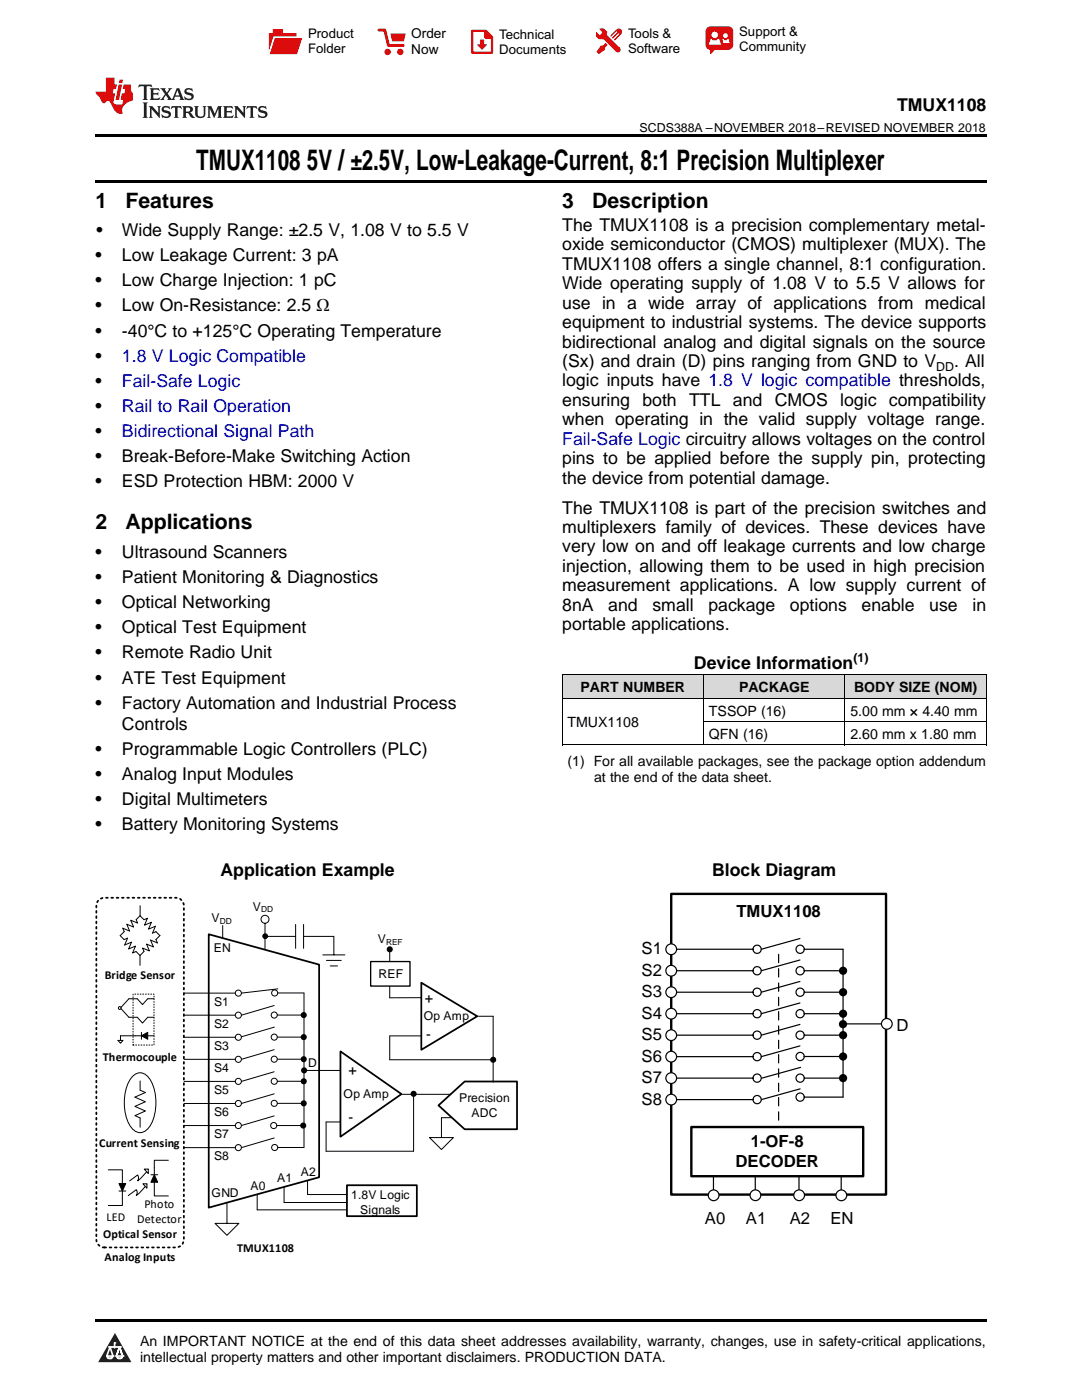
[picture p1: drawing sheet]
<svg xmlns="http://www.w3.org/2000/svg" width="216mm" height="279mm" viewBox="0 0 216 279" stroke-linecap="round" stroke-linejoin="round" font-family="sans-serif">
<g fill="#d8d8d8">
<path d="M112.2 134.8h28.2v4.6h-28.2z"/>
<path d="M140.4 134.8h28.2v4.6h-28.2z"/>
<path d="M168.6 134.8h28.2v4.6h-28.2z"/>
</g>
<path d="M22.9 266l3.3 5.9h-6.6z" fill="#231f20"/>
<path d="M21.3 270.6h1.2l-.3 .5h-.3a.53 .53 0 0 1-.6-.5z" fill-rule="evenodd" fill="#fff"/>
<path d="M21.3 270.6h1.2l-.3 .5h-.3a.53 .53 0 0 1-.6-.5z" fill="none" stroke="#231f20" stroke-width=".33"/>
<path d="M21.3 270.6l1.2 .1-.3 .4h-.5z" fill="none" stroke="#fff" stroke-width=".33"/>
<path d="M22.9 268.9h.1" fill="none" stroke="#fff" stroke-width=".33"/>
<path d="M22.9 268v.9z" fill="#fff"/>
<path d="M22.9 268v.9z" fill="none" stroke="#fff" stroke-width=".33"/>
<circle cx="22.9" cy="268" r=".16" fill="#fff"/>
<path d="M21.8 268.8h.1" fill="none" stroke="#fff" stroke-width=".33"/>
<path d="M21.8 268.8h2.2z" fill="#fff"/>
<path d="M21.8 268.8h2.2z" fill="none" stroke="#fff" stroke-width=".33"/>
<circle cx="24" cy="268.8" r=".16" fill="#fff"/>
<path d="M23.2 270.6h.1" fill="none" stroke="#fff" stroke-width=".33"/>
<path d="M23.8 268.8l-.6 1.8z" fill="#fff"/>
<path d="M23.8 268.8l-.6 1.8z" fill="none" stroke="#fff" stroke-width=".33"/>
<path d="M23.8 268.8l.7 1.8z" fill="#fff"/>
<path d="M23.8 268.8l.7 1.8z" fill="none" stroke="#fff" stroke-width=".33"/>
<path d="M24.4 270.6h.1" fill="none" stroke="#fff" stroke-width=".33"/>
<circle cx="21.3" cy="270.6" r=".16" fill="#fff"/>
<path d="M22 268.8l-.7 1.8z" fill="#fff"/>
<path d="M22 268.8l-.7 1.8z" fill="none" stroke="#fff" stroke-width=".33"/>
<path d="M22 268.8l.5 1.8z" fill="#fff"/>
<path d="M22 268.8l.5 1.8z" fill="none" stroke="#fff" stroke-width=".33"/>
<circle cx="22.5" cy="270.6" r=".16" fill="#fff"/>
<path d="M23.3 270.6h1.2a.63 .63 0 0 1-.6 .5 .63 .63 0 0 1-.6-.5z" fill-rule="evenodd" fill="#fff"/>
<path d="M23.3 270.6h1.2a.63 .63 0 0 1-.6 .5 .63 .63 0 0 1-.6-.5z" fill="none" stroke="#231f20" stroke-width=".33"/>
<path d="M23.3 270.6h1.2l-.4 .5h-.5z" fill="none" stroke="#fff" stroke-width=".33"/>
<path d="M23.2 270.6h.1" fill="none" stroke="#fff" stroke-width=".33"/>
<circle cx="24.5" cy="270.6" r=".16" fill="#fff"/>
<path d="M19 263.2h177.8v.5h-177.8z" fill="#000"/>
<path d="M84.1 199.1h-6.3M60.6 213.6h7.3M80.3 218.4h13.1M82.5 218.3v11.5h-17.4v-5.9h2.8" fill="none" stroke="#000" stroke-width=".2"/>
<circle cx="82.5" cy="218.3" r=".61" fill="#000"/>
<path d="M67.9 209.8l12.2 8.5-12.2 8.6z" fill="#fff"/>
<path d="M67.9 209.8l12.2 8.5-12.2 8.6z" fill="none" stroke="#000" stroke-width=".35"/>
<path d="M87.5 220.6l5.2-4.8h10.5v9.6h-10.5z" fill-rule="evenodd" fill="#fff"/>
<path d="M87.5 220.6l5.2-4.8h10.5v9.6h-10.5z" fill="none" stroke="#000" stroke-width=".35"/>
<path d="M85.7 227h4.8l-2.4 2.4zM90.1 223.1h-2v3.9" fill="none" stroke="#000" stroke-width=".2"/>
<path d="M84.1 196.1l11.1 6.7-11.1 6.7z" fill="#fff"/>
<path d="M84.1 196.1l11.1 6.7-11.1 6.7z" fill="none" stroke="#000" stroke-width=".35"/>
<path d="M77.8 189.5v9.6" fill="none" stroke="#000" stroke-width=".2"/>
<circle cx="77.8" cy="189.5" r=".61" fill="#000"/>
<path d="M74 191.9h7.8v4.9h-7.8z" fill-rule="evenodd" fill="#fff"/>
<path d="M74 191.9h7.8v4.9h-7.8z" fill="none" stroke="#000" stroke-width=".26"/>
<g fill="none" stroke="#000" stroke-width=".2">
<path d="M60.7 198.2v30.8M36.7 202.6h10.3M60.8 213.5l-.1 .1M84.1 206.7h-6.3v4.8h20.6M98.4 202.8v13.2M36.7 224.6h10.3M51.3 238.4v3.1h17.9M56.7 236.9v3.1h12.5M61.4 235.7v2.7h7.8"/>
<circle cx="47.6" cy="202.6" r=".61"/>
<circle cx="47.6" cy="224.6" r=".61"/>
</g>
<g fill="#000">
<circle cx="60.7" cy="213.6" r=".61"/>
<circle cx="98.4" cy="211.5" r=".61"/>
</g>
<path d="M41.7 186.5l22 6v42.4l-22 6.1z" fill="none" stroke="#000" stroke-width=".35"/>
<circle cx="52.9" cy="183.5" r=".8" fill="#fff"/>
<g fill="none" stroke="#000" stroke-width=".2">
<path d="M27.9 190.7v2M27.9 182.8l.8 .8 .7-.3-.6 1.3 1.4-.5-.6 1.3 1.4-.5-.6 1.3 .7-.3 .8 .8-.8 .8 .3 .7-1.4-.6 .6 1.4-1.4-.6 .6 1.4-1.4-.6 .3 .7-.8 .8M28 180.8v1.9M28 182.7l-.8 .8 .3 .7-1.4-.6 .6 1.4-1.4-.6 .6 1.4-1.4-.6 .3 .7-.8 .8 .8 .8 .7-.3-.6 1.4 1.3-.6-.5 1.4 1.3-.6-.5 1.4 .6-.3 .8 .8M30.7 199.3h-1.2l-1.1 1.2-1-1.2h-1.7l-1.7 1.9 1.7 1.8h1.7l1 1.2 1.1-1.2h1.2M36.7 198.2h10.3M44.4 184.7v2.5M52.9 184.3v5.2M52.9 186.9h6.1M55.4 198.2h5.3M55.4 197.4l-7.2 .8M59 184.5v4.8"/>
<path d="M60.6 184.5v4.8M60.6 186.9h6M64.4 190.6h4.4M65.1 191.7h3M65.9 192.8h1.4M66.6 186.9v3.7M28.2 206.7l1.3-.7v1.4zM28.2 206.7h-4.2v.9h-.5l.5 .6 .6-.6h-.6M28.2 206v1.4M29.5 206.7h1.2M36.7 215.8h10.3M36.7 211.4h10.3"/>
<path d="M36.7 207h10.3M54.7 200.7l-6.5 1.9M54.7 209.5l-6.5 1.9M54.7 213.9l-6.5 1.9M54.7 218.3l-6.5 1.9M54.7 205l-6.5 1.9M55.3 215.8h5.3M55.3 202.6h5.3M55.3 207h5.3M55.3 211.4h5.3M95.3 202.8h3.1M36.7 229h10.3"/>
<path d="M36.7 220.2h10.3M54.7 222.7l-6.5 1.9M54.7 227.1l-6.5 1.9M55.2 224.6h5.3M55.3 220.2h5.3M55.4 229h5.2M42.9 244.2h4.8l-2.4 2.3zM45.3 240.2v4"/>
<circle cx="47.6" cy="198.2" r=".61"/>
<circle cx="52.9" cy="183.5" r=".8"/>
<circle cx="52.9" cy="186.8" r=".48"/>
<circle cx="54.8" cy="198.2" r=".61"/>
<circle cx="47.6" cy="211.4" r=".61"/>
<circle cx="47.6" cy="215.8" r=".61"/>
<circle cx="47.6" cy="207" r=".61"/>
<circle cx="54.7" cy="215.8" r=".61"/>
<circle cx="54.7" cy="211.4" r=".61"/>
<circle cx="54.7" cy="202.6" r=".61"/>
<circle cx="54.7" cy="207" r=".61"/>
<circle cx="47.6" cy="229" r=".61"/>
<circle cx="47.6" cy="220.2" r=".61"/>
<circle cx="54.6" cy="224.6" r=".61"/>
<circle cx="54.7" cy="220.2" r=".61"/>
<circle cx="54.8" cy="229" r=".61"/>
</g>
<g fill="#000">
<path d="M28.2 206.7l1.3-.7v1.4z"/>
<circle cx="52.9" cy="186.8" r=".48"/>
<circle cx="60.6" cy="202.6" r=".61"/>
<circle cx="60.6" cy="207" r=".61"/>
<circle cx="60.6" cy="215.8" r=".61"/>
<circle cx="60.6" cy="211.4" r=".61"/>
<circle cx="60.5" cy="224.6" r=".61"/>
<circle cx="60.6" cy="220.2" r=".61"/>
</g>
<path d="M69.2 236.5h14v6.2h-14z" fill="none" stroke="#000" stroke-width=".35"/>
<path d="M19.9 179.5l.9-.3h14.3a1.59 1.59 0 0 1 1.6 1.6v66.6a1.59 1.59 0 0 1-1.6 1.6h-14.3a1.59 1.59 0 0 1-1.6-1.6v-66.6l.1-.5z" fill="none" stroke="#000" stroke-width=".35" stroke-dasharray=".4 .7"/>
<path d="M26.6 198.4h4.1v10.2h-4.1z" fill="none" stroke="#000" stroke-width=".2" stroke-dasharray=".2 .4"/>
<circle cx="23.9" cy="201.2" r=".28" fill="#fff"/>
<g fill="none" stroke="#000" stroke-width=".2">
<path d="M26.4 214.9a2.08 2.08 0 0 1 3.6 .6 9.6 9.6 0 0 1-.5 9.7 2.08 2.08 0 0 1-3.6-.6 9.6 9.6 0 0 1 .5-9.7zM28 215.7v1.9l1 .4-2.1 1 2.1 .9-2.1 .9 2.1 .9-2.1 .9 1.1 .5v1.9M21.6 233.5h2.8v2.7M23.7 236.2h1.4l-.7 1.5zM23.7 237.7h1.4M24.4 237.7v2.9h-2.8M29.3 236.3l-.9 1.2-1.2 1.1a1.01 1.01 0 0 0 0-1.2l-1.6 1.2M30.1 234.4h1.4M30.8 234.4l.7 1.5h-1.4zM30.8 235.9v2.8h2.8M33.6 231.6h-2.8v2.8"/>
<circle cx="23.9" cy="201.2" r=".28"/>
</g>
<path d="M23.7 236.2h1.4l-.7 1.5zM30.8 234.4l.7 1.5h-1.4z" fill="#000"/>
<path d="M28.5 236.3h.8v.8z" fill="#fff"/>
<path d="M28.5 236.3h.8v.8zM29.6 233.3l-1 1.3-1.1 1.1a1.01 1.01 0 0 0 0-1.2l-1.6 1.2" fill="none" stroke="#000" stroke-width=".2"/>
<path d="M28.8 233.3h.8v.9z" fill="#fff"/>
<path d="M28.8 233.3h.8v.9z" fill="none" stroke="#000" stroke-width=".2"/>
<g fill="none" stroke="#000" stroke-width=".24">
<path d="M133.9 193.7h16.4M133.9 198h16.4M133.9 206.6h16.4M133.9 215.2h16.4M142.4 233.3v4.2"/>
<circle cx="151.1" cy="193.7" r=".82"/>
<circle cx="151.1" cy="198" r=".82"/>
<circle cx="151.1" cy="215.2" r=".82"/>
<circle cx="151.1" cy="206.6" r=".82"/>
</g>
<path d="M155.4 190.5v34" fill="none" stroke="#000" stroke-width=".24" stroke-dasharray="1.7 1.2"/>
<path d="M133.9 178.4h42.9v60h-42.9z" fill="none" stroke="#000" stroke-width=".48"/>
<circle cx="142.4" cy="238.5" r="1.07" fill="#fff"/>
<g fill="none" stroke="#000" stroke-width=".24">
<path d="M150.7 233.3v4.2"/>
<circle cx="142.4" cy="238.5" r="1.07"/>
</g>
<circle cx="150.7" cy="238.5" r="1.07" fill="#fff"/>
<g fill="none" stroke="#000" stroke-width=".24">
<path d="M159.4 233.3v4.2"/>
<circle cx="150.7" cy="238.5" r="1.07"/>
</g>
<circle cx="159.5" cy="238.5" r="1.07" fill="#fff"/>
<g fill="none" stroke="#000" stroke-width=".24">
<path d="M167.8 233.3v4.2"/>
<circle cx="159.5" cy="238.5" r="1.07"/>
</g>
<circle cx="167.9" cy="238.6" r="1.07" fill="#fff"/>
<g fill="none" stroke="#000" stroke-width=".24">
<path d="M133.9 189.4h16.4M133.9 202.3h16.4M133.9 210.9h16.4M133.9 219.4h16.4M168.4 204.3h8.7"/>
<circle cx="151.1" cy="189.4" r=".82"/>
<circle cx="151.1" cy="210.9" r=".82"/>
<circle cx="151.1" cy="202.3" r=".82"/>
<circle cx="151.1" cy="219.4" r=".82"/>
<circle cx="167.9" cy="238.6" r="1.07"/>
</g>
<circle cx="133.9" cy="189.4" r="1.07" fill="#fff"/>
<circle cx="133.9" cy="189.4" r="1.07" fill="none" stroke="#000" stroke-width=".24"/>
<circle cx="177" cy="204.3" r="1.07" fill="#fff"/>
<circle cx="177" cy="204.3" r="1.07" fill="none" stroke="#000" stroke-width=".24"/>
<circle cx="133.9" cy="193.7" r="1.07" fill="#fff"/>
<circle cx="133.9" cy="193.7" r="1.07" fill="none" stroke="#000" stroke-width=".24"/>
<circle cx="133.9" cy="198" r="1.07" fill="#fff"/>
<circle cx="133.9" cy="198" r="1.07" fill="none" stroke="#000" stroke-width=".24"/>
<circle cx="133.9" cy="202.3" r="1.07" fill="#fff"/>
<g fill="none" stroke="#000" stroke-width=".24">
<path d="M168.2 189.4v29.6h-7.7M159.7 217.3l-7.8 2.1M160.5 202.3h8.3M160.5 210.8h8.3M168.2 206.6h.6"/>
<circle cx="133.9" cy="202.3" r="1.07"/>
<circle cx="159.7" cy="210.8" r=".82"/>
<circle cx="159.7" cy="202.3" r=".82"/>
<circle cx="159.7" cy="219" r=".82"/>
</g>
<g fill="#000">
<circle cx="168.2" cy="210.8" r=".82"/>
<circle cx="168.2" cy="206.6" r=".82"/>
<circle cx="168.2" cy="202.3" r=".82"/>
</g>
<circle cx="133.9" cy="206.6" r="1.07" fill="#fff"/>
<circle cx="133.9" cy="206.6" r="1.07" fill="none" stroke="#000" stroke-width=".24"/>
<circle cx="133.9" cy="210.9" r="1.07" fill="#fff"/>
<circle cx="133.9" cy="210.9" r="1.07" fill="none" stroke="#000" stroke-width=".24"/>
<circle cx="133.9" cy="215.2" r="1.07" fill="#fff"/>
<circle cx="133.9" cy="215.2" r="1.07" fill="none" stroke="#000" stroke-width=".24"/>
<circle cx="133.9" cy="219.4" r="1.07" fill="#fff"/>
<g fill="none" stroke="#000" stroke-width=".24">
<path d="M159.6 195.9l-7.7 2.1M159.6 191.6l-7.7 2.1M159.6 187.3l-7.7 2.1M160.5 198h8.3M160.5 193.7h8.3M160.5 189.4h7.7M159.6 208.7l-7.7 2.2M159.6 204.4l-7.7 2.2M159.6 200.2l-7.7 2.1M159.7 213l-7.7 2.2M160.5 215.2h8.3M160.5 206.6h7.7"/>
<circle cx="159.7" cy="189.4" r=".82"/>
<circle cx="159.7" cy="193.7" r=".82"/>
<circle cx="159.7" cy="198" r=".82"/>
<circle cx="133.9" cy="219.4" r="1.07"/>
<circle cx="159.7" cy="206.6" r=".82"/>
<circle cx="159.7" cy="215.2" r=".82"/>
</g>
<g fill="#000">
<circle cx="168.2" cy="193.7" r=".82"/>
<circle cx="168.2" cy="198" r=".82"/>
<circle cx="168.2" cy="215.2" r=".82"/>
</g>
<path d="M137.9 224.9h34.3v9.8h-34.3z" fill-rule="evenodd" fill="#fff"/>
<path d="M137.9 224.9h34.3v9.8h-34.3z" fill="none" stroke="#000" stroke-width=".48"/>
<path d="M168.2 204.4h.6" fill="none" stroke="#000" stroke-width=".24"/>
<circle cx="168.2" cy="204.4" r=".82" fill="#000"/>
<path d="M112.2 139.4h84.6M112.2 134.7h84.6M112.2 134.7v14M140.4 134.7v14M168.6 134.7v14M196.8 134.7v14M112.2 148.7h84.6M140.4 144h56.4" fill="none" stroke="#000" stroke-width=".2"/>
<path d="M19 35.9h177.8v.5h-177.8zM19 26.8h177.8v.6h-177.8zM112.2 148.7h.1zM168.5 148.7h.1zM196.7 148.7h.1z" fill="#000"/>
<path d="M27.7 16.9l-.1 .6 .6-.3h.5v.2v2.2l-.2 .4h1l-.2-.4v-2.2v-.2h.5l.6 .3-.2-.6zM29.9 17.6l.2 .4v1.6l-.2 .4h1.9l.1-.6a1.09 1.09 0 0 1-1.3 .1v-.6h.6l.4 .2v-.7l-.2 .2h-.8v-.6l.2-.1a1.01 1.01 0 0 1 1 .3l-.1-.6zM32 17.6l.9 1.2-1 1.2h.9l-.2-.3 .5-.7 .5 .7-.3 .3h1.7l-.2-.3 .1-.4h1l.1 .4-.2 .3h1l-.3-.4-.7-2h-.5l-1 2.2-.8-1.1 .9-1.1h-.9l.2 .2-.4 .7-.4-.7 .2-.2zM35.4 18l.4 1h-.8zM37 17.7a.66 .66 0 0 0-.2 .8 .66 .66 0 0 0 .6 .4l.7 .2 .1 .2a.8 .8 0 0 1-.7 .4 .8 .8 0 0 1-.7-.5l.1 .8 .2-.2a.94 .94 0 0 0 1.1 .1 .94 .94 0 0 0 .4-.9 1.48 1.48 0 0 0-1.3-.6v-.4a1.1 1.1 0 0 1 1.2 .2l-.2-.6-.2 .1-.5-.1zM28.5 20.4l.2 .4v2.3l-.2 .4h1l-.2-.4v-2.3l.2-.4zM29.7 21.2l.2 .4v1.5l-.2 .4h.8l-.3-.4 .1-1.3 1.6 1.8v-2l.2-.4h-.7l.2 .2v1.1l-1.2-1.3zM32.5 21.3a.66 .66 0 0 0-.2 .8 .66 .66 0 0 0 .6 .4l.6 .2 .2 .2a.8 .8 0 0 1-.8 .4 .8 .8 0 0 1-.7-.5l.2 .7 .2-.1a.94 .94 0 0 0 1 .1 .94 .94 0 0 0 .5-1 1.47 1.47 0 0 0-1.3-.6l-.1-.3a1.1 1.1 0 0 1 1.3 .2l-.2-.6-.2 .1-.5-.2zM34.3 21.2l-.2 .6a.64 .64 0 0 1 .8-.3v1.6l-.2 .4h1l-.3-.4 .1-1.6a.66 .66 0 0 1 .8 .3l-.2-.6zM36.3 21.2l.3 .4v1.5l-.3 .4h1l-.2-.2v-.7h.5l.1 .1a.8 .8 0 0 0 1.2 .7l-1-1a.62 .62 0 0 0 .6-.5 .62 .62 0 0 0-.6-.7zM37.1 21.5h.1a.48 .48 0 0 1 .6 0 .48 .48 0 0 1 .1 .6l-.2 .1-.6 .1zM38.7 21.2l.2 .2a2.29 2.29 0 0 0 .4 2 1.05 1.05 0 0 0 1.7-.7v-1.3l.2-.2h-.8l.2 .4v1.1a.61 .61 0 0 1-.6 .6 .61 .61 0 0 1-.6-.6v-1.1l.3-.4zM41.3 21.2l.3 .4v1.5l-.3 .4h.8l-.2-.4v-1.4l.8 1.9 .9-1.9v1.4l-.2 .4h.9l-.2-.4v-1.5l.2-.4h-.8l-.7 1.5-.6-1.5zM44.5 21.2l.2 .4v1.5l-.2 .4h1.9l.2-.6a1.1 1.1 0 0 1-1.4 .2v-.7h.6l.4 .2v-.6l-.2 .1-.8 .1v-.6l.2-.1a1.02 1.02 0 0 1 1.1 .2l-.2-.5zM46.7 21.2l.2 .4v1.5l-.2 .4h.8l-.3-.4 .1-1.3 1.6 1.8v-2l.2-.4h-.7l.2 .2v1.1l-1.2-1.3zM49.3 21.2l-.1 .6a.64 .64 0 0 1 .8-.3v1.6l-.3 .4h1l-.2-.4v-1.6a.66 .66 0 0 1 .8 .3l-.1-.6zM51.7 21.3a.66 .66 0 0 0-.2 .7 .66 .66 0 0 0 .7 .5l.6 .2 .1 .2a.8 .8 0 0 1-.7 .4 .8 .8 0 0 1-.7-.5l.1 .7 .2-.1a.94 .94 0 0 0 1.1 .1 .94 .94 0 0 0 .4-1 1.48 1.48 0 0 0-1.2-.6l-.1-.3a1.1 1.1 0 0 1 1.2 .2l-.2-.6-.1 .1-.6-.2z" fill="#231f20"/>
<path d="M21.1 15.5v2.8h-2v.4l.9 .9a.96 .96 0 0 0 1 1 .59 .59 0 0 1 .5-.4 .59 .59 0 0 1 .5 .3l.4 .8a1.61 1.61 0 0 0 2.1 1.3 1.63 1.63 0 0 1 1.1-2.2l.9-.3v-1.5a1.6 1.6 0 0 1-.4-1.7h-1.4l-.2 .9h.5l-.2 .8h-.5l-.2 1v.3h.5l-.2 .9h-.7a.74 .74 0 0 1-1-.6l.3-1.6h-.5l.2-.8h.5l.1-.9h-.4v-1.4zM23.7 16.9l-.7 3h.8l.6-3zM23.8 15.9l-.1 .7h.7l.2-.7z" fill="#ee1d23"/>
<g fill="#d60000">
<path d="M54.4 5.8h2v.8h2.8v4.2h-5.5v-4.2h.7z" fill-rule="evenodd"/>
<path d="M54.7 7.5h5.6l-1 3.3h-5.6z" fill-rule="evenodd"/>
</g>
<path d="M54.6 7.4h5.8l-.1 .1h-5.5l-1.1 3.3z" fill-rule="evenodd" fill="#fff"/>
<path d="M54.6 7.4h5.8l-.1 .1h-5.5l-1.1 3.3z" fill="none" stroke="#fff" stroke-width=".2"/>
<path d="M75.6 6h1.2l.7 3.1h3" fill="none" stroke="#d60000" stroke-width=".56"/>
<g fill="#d60000">
<path d="M77.9 6.7h3.1l-.4 1.5h-2.3z" fill-rule="evenodd"/>
<circle cx="77.3" cy="10.4" r=".64"/>
<circle cx="79.9" cy="10.4" r=".64"/>
</g>
<path d="M94.2 6.2h2.7l1.3 1.2v3.1h-4z" fill="none" stroke="#d60000" stroke-width=".44"/>
<g fill="#d60000">
<path d="M95.8 7.9h.8v1h.6l-1 1.1-1-1v-.1h.6z" fill-rule="evenodd"/>
<path d="M96.6 6.2h.3l1.3 1.2v.4h-1.3l-.3-.4z" fill-rule="evenodd"/>
<path d="M119.6 5.7h.9l.6 .6 .1 .7 2.5 2.5-.8 .8-2.3-2.3-1.1-.2-.6-.6v-.8l.7 .6 .5-.4v-.2l-.4-.5z" fill-rule="evenodd"/>
<path d="M119.9 9.1h.4l.5-.5 .4 .4-.5 .5v.4l-1.2 .9-.5-.5z" fill-rule="evenodd"/>
<path d="M123 5.9a.67 .67 0 0 1 .9 0 .67 .67 0 0 1 0 .9z" fill-rule="evenodd"/>
<path d="M123 5.9l.9 .9-1.2 1.2h-.2l.1-.2 .9-.9 .1-.2h-.3l-.9 1h-.2v-.2l.9-1 .1-.2h-.3l-.9 1h-.2v-.2z" fill-rule="evenodd"/>
<circle cx="123.3" cy="9.9" r=".54"/>
</g>
<path d="M121.1 6.3l-.1 .7" fill="none" stroke="#d60000" stroke-width=".2"/>
<g fill="#d60000">
<path d="M141.1 5.5l.6-.2h3.6a.95 .95 0 0 1 1 .9v2.8a.95 .95 0 0 1-1 .9h-3.6a.95 .95 0 0 1-.9-.9v-2.8z" fill-rule="evenodd"/>
<path d="M141.7 9.9h.9l-.7 .9h-.2z" fill-rule="evenodd"/>
</g>
<g fill="#fff">
<path d="M144.3 8.6h1.3z"/>
<path d="M141.8 7.8h.3l.1 .2h.8l.2-.2h.3l.4 1.1h-2.5z" fill-rule="evenodd"/>
<path d="M144.2 7.8h.2l.2 .2h.4l.2-.2h.2l.2 .8h-1.3z" fill-rule="evenodd"/>
<circle cx="142.6" cy="6.9" r=".65"/>
<circle cx="144.8" cy="7.1" r=".48"/>
</g>
<g font-size="5.6">
<text x="39.2" y="33.9">TMUX1108</text>
<text x="61.3" y="33.9">5V / ±2.5V, Low-Leakage-Current, 8:1 Precision Multiplexer</text>
</g>
<g font-size="4.2">
<text x="19" y="41.4">1</text>
<text x="25" y="41.4">Features</text>
<text x="112.2" y="41.4">3</text>
<text x="118.2" y="41.4">Description</text>
<text x="19" y="105.7">2</text>
<text x="25" y="105.7">Applications</text>
</g>
<g font-size="3.5">
<text x="179" y="22.2">TMUX1108</text>
<text x="19.2" y="47.1">•</text>
<text x="24.3" y="47.1">Wide Supply Range: ±2.5 V, 1.08 V to 5.5 V</text>
<text x="112.2" y="46.1">The TMUX1108 is a precision complementary metal-</text>
<text x="19" y="52.1">•</text>
<text x="24.3" y="52.1">Low Leakage Current: 3 pA</text>
<text x="112.2" y="50">oxide semiconductor (CMOS) multiplexer (MUX). The</text>
<text x="112.2" y="53.8">TMUX1108 offers a single channel, 8:1 configuration.</text>
<text x="19" y="57.2">•</text>
<text x="24.3" y="57.2">Low Charge Injection: 1 pC</text>
<text x="112.2" y="57.7">Wide operating supply of 1.08 V to 5.5 V allows for</text>
<text x="19" y="62.2">•</text>
<text x="24.3" y="62.2">Low On-Resistance: 2.5 Ω</text>
<text x="112.2" y="61.6">use in a wide array of applications from medical</text>
<text x="112.2" y="65.5">equipment to industrial systems. The device supports</text>
<text x="19" y="67.2">•</text>
<text x="24.3" y="67.2">-40°C to +125°C Operating Temperature</text>
<text x="112.2" y="69.4">bidirectional analog and digital signals on the source</text>
<text x="19" y="72.2">•</text>
<text x="19" y="77.2">•</text>
<text x="112.2" y="73.2">(Sx) and drain (D) pins ranging from GND to V</text>
<text x="112.2" y="77.1">logic inputs have 1.8 V logic compatible thresholds,</text>
<text x="190.4" y="73.2">. All</text>
<text x="19" y="82.2">•</text>
<text x="112.2" y="81">ensuring both</text>
<text x="137.5" y="81">TTL</text>
<text x="146.2" y="81">and CMOS</text>
<text x="167.6" y="81">logic</text>
<text x="177.4" y="81">compatibility</text>
<text x="19" y="87.2">•</text>
<text x="112.2" y="84.9">when operating in the valid supply voltage range.</text>
<text x="19" y="92.2">•</text>
<text x="24.3" y="92.2">Break-Before-Make Switching Action</text>
<text x="112.2" y="92.6">pins to be applied before the supply pin, protecting</text>
<text x="19" y="97.2">•</text>
<text x="24.3" y="97.2">ESD Protection HBM: 2000 V</text>
<text x="112.2" y="96.5">the device from potential damage.</text>
<text x="112.2" y="102.5">The TMUX1108 is part of the precision switches and</text>
<text x="112.2" y="106.4">multiplexers family of devices. These devices have</text>
<text x="19" y="111.4">•</text>
<text x="24.3" y="111.4">Ultrasound Scanners</text>
<text x="112.2" y="110.2">very low on and off leakage currents and low charge</text>
<text x="19" y="116.4">•</text>
<text x="24.3" y="116.4">Patient Monitoring &amp; Diagnostics</text>
<text x="112.2" y="114.1">injection, allowing them to be used in high precision</text>
<text x="112.2" y="118">measurement applications. A low supply current of</text>
<text x="19" y="121.4">•</text>
<text x="24.3" y="121.4">Optical Networking</text>
<text x="112.2" y="121.9">8nA</text>
<text x="112.2" y="125.8">portable applications.</text>
<text x="121.4" y="121.9">and</text>
<text x="130.2" y="121.9">small</text>
<text x="141.4" y="121.9">package</text>
<text x="157.6" y="121.9">options</text>
<text x="171.9" y="121.9">enable</text>
<text x="185.4" y="121.9">use</text>
<text x="194" y="121.9">in</text>
<text x="19" y="126.4">•</text>
<text x="19" y="131.4">•</text>
<text x="24.3" y="126.4">Optical Test Equipment</text>
<text x="24.3" y="131.4">Remote Radio Unit</text>
<text x="19" y="136.4">•</text>
<text x="24.3" y="136.4">ATE Test Equipment</text>
<text x="138.5" y="133.5">Device Information</text>
<text x="19" y="141.4">•</text>
<text x="24.3" y="141.4">Factory Automation and Industrial Process</text>
<text x="24.3" y="145.7">Controls</text>
<text x="19" y="150.7">•</text>
<text x="19" y="155.7">•</text>
<text x="24.3" y="150.7">Programmable Logic Controllers (PLC)</text>
<text x="24.3" y="155.7">Analog Input Modules</text>
<text x="19" y="160.7">•</text>
<text x="24.3" y="160.7">Digital Multimeters</text>
<text x="19" y="165.7">•</text>
<text x="24.3" y="165.7">Battery Monitoring Systems</text>
<text x="44" y="174.8">Application Example</text>
<text x="142.1" y="174.8">Block Diagram</text>
</g>
<g font-size="3.5" fill="#00f">
<text x="24.3" y="72.2">1.8 V Logic Compatible</text>
<text x="24.3" y="77.2">Fail-Safe Logic</text>
<text x="24.3" y="82.2">Rail to Rail Operation</text>
<text x="24.3" y="87.2">Bidirectional Signal Path</text>
<text x="112.2" y="88.8">Fail-Safe Logic circuitry allows voltages on the control</text>
</g>
<g font-size="3.3">
<text x="146.9" y="182.9">TMUX1108</text>
<text x="128" y="190.4">S1</text>
<text x="128" y="194.7">S2</text>
<text x="128" y="199">S3</text>
<text x="128" y="203.3">S4</text>
<text x="128" y="207.6">S5</text>
<text x="178.9" y="205.7">D</text>
<text x="128" y="211.9">S6</text>
<text x="128" y="216.2">S7</text>
<text x="128" y="220.4">S8</text>
<text x="146.8" y="232.8">DECODER</text>
<text x="149.8" y="228.8">1-OF-8</text>
<text x="140.7" y="244.2">A0</text>
<text x="148.8" y="244.2">A1</text>
<text x="157.6" y="244.2">A2</text>
<text x="165.7" y="244.2">EN</text>
</g>
<g font-size="2.9">
<text x="84.8" y="200.1">+</text>
<text x="85.1" y="207.4">-</text>
<text x="69.6" y="214.6">+</text>
<text x="69.6" y="224">-</text>
</g>
<g font-size="2.8">
<text x="115.8" y="138.1">PART NUMBER</text>
<text x="141.5" y="142.8">TSSOP (16)</text>
<text x="147.5" y="138.1">PACKAGE</text>
<text x="169.7" y="142.8">5.00 mm × 4.40 mm</text>
<text x="170.4" y="138.1">BODY SIZE (NOM)</text>
<text x="113.2" y="145.1">TMUX1108</text>
<text x="141.5" y="147.5">QFN (16)</text>
<text x="169.7" y="147.5">2.60 mm x 1.80 mm</text>
<text x="113.2" y="153">(1) For all available packages, see the package option addendum</text>
<text x="118.5" y="156.1">at the end of the data sheet.</text>
<text x="27.9" y="268.6">An IMPORTANT NOTICE at the end of this data sheet addresses availability, warranty, changes, use in safety-critical applications,</text>
<text x="27.9" y="271.8">intellectual property matters and other important disclaimers. PRODUCTION DATA.</text>
</g>
<g font-size="2.7">
<text x="82.1" y="7.7">Order</text>
<text x="82.1" y="10.7">Now</text>
</g>
<g font-size="2.6">
<text x="61.5" y="7.6">Product</text>
<text x="61.5" y="10.6">Folder</text>
<text x="99.6" y="7.8">Technical</text>
<text x="99.6" y="10.8">Documents</text>
<text x="125.3" y="7.6">Tools &amp;</text>
<text x="125.3" y="10.6">Software</text>
<text x="147.5" y="7.2">Support &amp;</text>
<text x="147.5" y="10.2">Community</text>
</g>
<g font-size="2.5">
<text x="127.6" y="26.3">SCDS388A –NOVEMBER 2018–REVISED NOVEMBER 2018</text>
<text x="186.8" y="73.9">DD</text>
<text x="170.3" y="132.1">(1)</text>
</g>
<g font-size="2.4">
<text x="42.2" y="184">V</text>
<text x="50.5" y="181.7">V</text>
<text x="42.7" y="190">EN</text>
<text x="75.4" y="188.2">V</text>
<text x="20.9" y="195.5">Bridge Sensor</text>
<text x="75.5" y="195.1">REF</text>
<text x="42.7" y="200.7">S1</text>
<text x="84.5" y="203.6">Op Amp</text>
<text x="42.7" y="205.1">S2</text>
<text x="42.7" y="209.5">S3</text>
<text x="20.5" y="211.8">Thermocouple</text>
<text x="42.7" y="213.9">S4</text>
<text x="61.5" y="212.9">D</text>
<text x="42.7" y="218.3">S5</text>
<text x="68.5" y="219.1">Op Amp</text>
<text x="91.6" y="219.9">Precision</text>
<text x="42.7" y="222.8">S6</text>
<text x="42.7" y="227.2">S7</text>
<text x="94.1" y="222.9">ADC</text>
<text x="19.8" y="229">Current Sensing</text>
<text x="42.7" y="231.6">S8</text>
<text x="42.2" y="239">GND</text>
<text x="50" y="237.4">A0</text>
<text x="55.3" y="236">A1</text>
<text x="60" y="234.7">A2</text>
<text x="70.1" y="239.3">1.8V Logic</text>
<text x="21.3" y="243.6">LED</text>
<text x="27.4" y="244">Detector</text>
<text x="28.8" y="241.1">Photo</text>
<text x="71.9" y="242.2">Signals</text>
<text x="20.6" y="247">Optical Sensor</text>
<text x="20.9" y="251.6">Analog Inputs</text>
<text x="47.3" y="249.9">TMUX1108</text>
</g>
<g font-size="1.7">
<text x="43.8" y="184.4">DD</text>
<text x="52.1" y="182.1">DD</text>
<text x="77.1" y="188.5">REF</text>
</g>
</svg>
